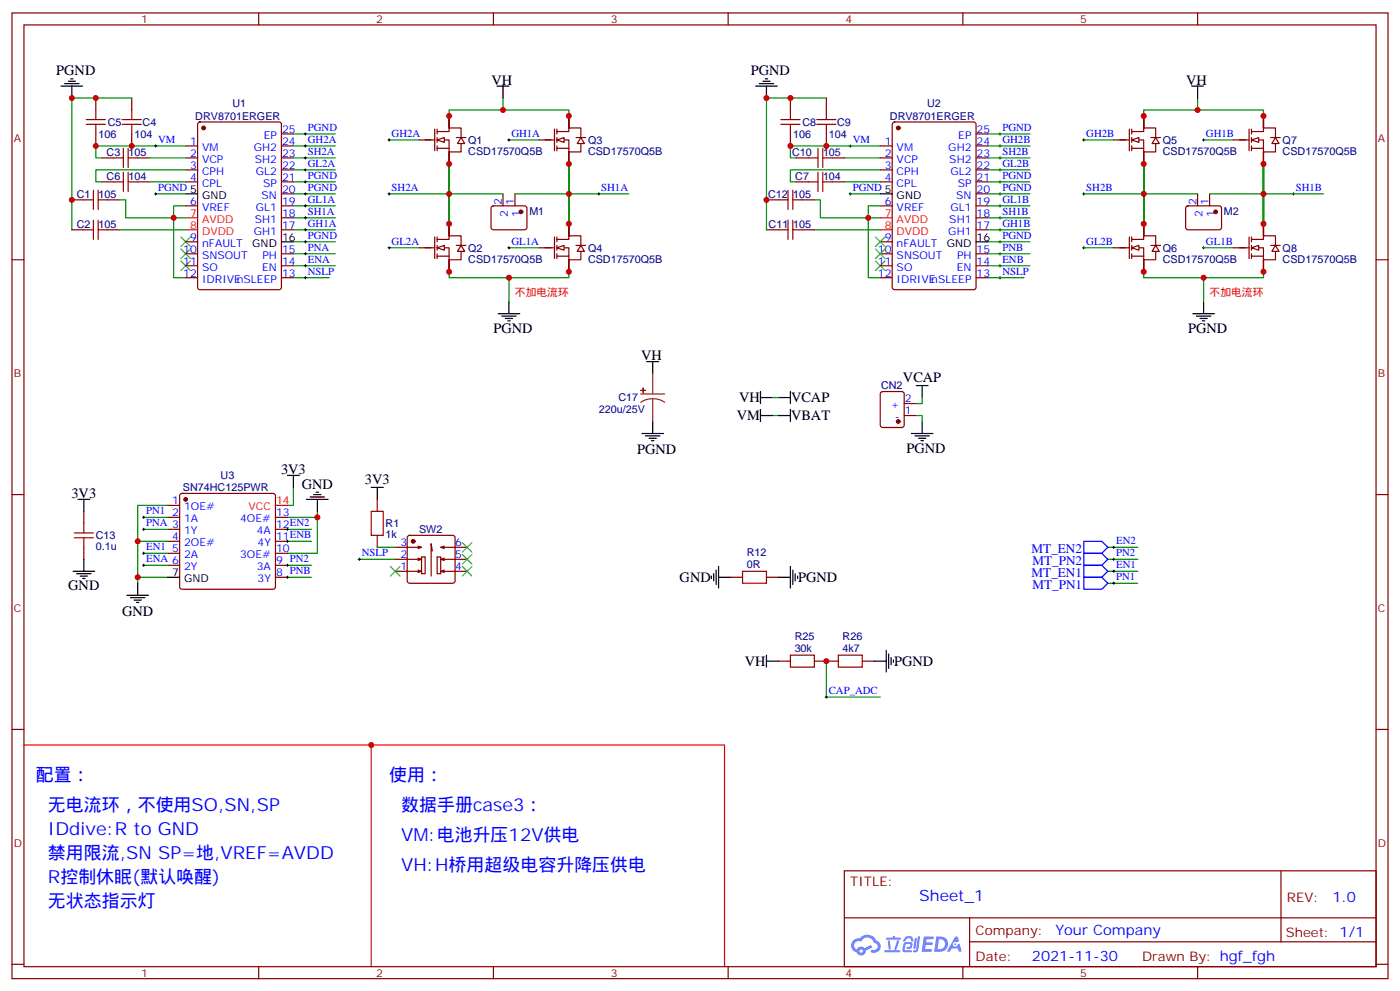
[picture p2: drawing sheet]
<svg xmlns="http://www.w3.org/2000/svg" width="412mm" height="292mm" viewBox="0 0 412 292" stroke-linecap="round" stroke-linejoin="round" font-family="sans-serif">
<g fill="none" stroke="#008700" stroke-width=".35">
<path d="M38.8 28.9h-17.6v38.8M86.4 39.4h12.4M132.3 34.1v-1.7h35.3v1.7M148.2 28.9v3.5M243.4 28.9h-17.6v38.8M291 39.4h12.4M336.9 34.1v-1.7h35.3v1.7M352.8 28.9v3.5M35.3 58.8h1.7v5.3h17.7M44.1 46.5h10.6M44.1 53.6h10.6M45.9 57.1h8.8"/>
<path d="M54.7 50h-26.5v3.6h1.8M54.7 43h-26.5v3.5h1.8M86.4 50h12.4M86.4 46.5h12.4M86.4 43h12.4M86.4 53.6h12.4M86.4 57.1h12.4M114.7 57.1h33.5M114.7 41.2h8.8M132.3 48.3v17.6M149.9 41.2h8.8M151.7 57.1h33.5"/>
<path d="M167.6 48.3v17.6M239.9 58.8h1.8v5.3h17.6M248.7 46.5h10.6M248.7 53.6h10.6M250.5 57.1h8.8M259.3 43h-26.5v3.5h1.8M259.3 50h-26.5v3.6h1.8M291 50h12.4M291 46.5h12.4M291 43h12.4M291 53.6h12.4M291 57.1h12.4"/>
<path d="M319.3 57.1h33.5M319.3 41.2h8.8M336.9 48.3v17.6M354.5 41.2h8.9M356.3 57.1h33.5M372.2 48.3v17.6M35.3 67.7h19.4M54.7 60.6h-3.5v21.2h3.5M86.4 78.2h12.4M86.4 74.7h12.4M86.4 71.2h12.4M86.4 67.7h12.4"/>
<path d="M86.4 64.1h12.4M86.4 60.6h12.4M114.7 73h8.8M149.9 73h8.8M239.9 67.7h19.4M259.3 60.6h-3.5v21.2h3.5M291 78.2h12.4M291 74.7h12.4M291 71.2h12.4M291 67.7h12.4M291 64.1h12.4M291 60.6h12.4"/>
<path d="M319.3 73h8.8M354.5 73h8.9M86.4 81.8h10.6M132.3 80v1.8h35.3v-1.8M149.9 81.8v7M291 81.8h10.6M336.9 80v1.8h35.3v-1.8M354.5 81.8v7M40.6 159.4h8.8M42.3 152.3h7.1M42.3 155.9h7.1M49.4 148.8h-8.8v22.9"/>
<path d="M84.7 152.3h8.8M84.7 155.9h7M84.7 159.4h7M86.4 143.5v5.3h-1.7M93.5 150.6v12.3h-8.8M40.6 170h8.8M42.3 162.9h7.1M42.3 166.4h7.1M84.7 170h7M84.7 166.4h7M105.8 164.7h10.6M326.3 161.1h8.8"/>
<path d="M326.3 164.7h8.8M326.3 168.2h8.8M326.3 171.7h8.8"/>
</g>
<g fill="none" stroke="#000" stroke-width=".29">
<path d="M89.6 39.4h.7M90 39.1v.7M294.2 39.4h.7M294.6 39.1v.7M45.5 43h.7M45.5 57.1h.7M45.9 42.6v.7M45.9 56.7v.7M89.6 43h.7M89.6 46.5h.7M89.6 50h.7M89.6 57.1h.7"/>
<path d="M89.6 53.6h.7M90 42.6v.7M90 46.1v.7M90 49.7v.7M90 53.2v.7M90 56.7v.7M114.3 57.1h.7M114.3 41.2h.7M114.7 40.9v.7M114.7 56.7v.7M149.6 41.2h.7M149.9 40.9v.7"/>
<path d="M176 57.1h.7M176.4 56.7v.7M250.1 43h.7M250.1 57.1h.7M250.5 42.6v.7M250.5 56.7v.7M294.2 43h.7M294.2 46.5h.7M294.2 50h.7M294.2 57.1h.7M294.2 53.6h.7M294.6 42.6v.7"/>
<path d="M294.6 46.1v.7M294.6 49.7v.7M294.6 53.2v.7M294.6 56.7v.7M318.9 57.1h.7M318.9 41.2h.7M319.3 40.9v.7M319.3 56.7v.7M354.2 41.2h.7M354.5 40.9v.7M380.6 57.1h.8M381 56.7v.7"/>
<path d="M89.6 67.7h.7M89.6 64.1h.7M89.6 60.6h.7M89.6 78.2h.7M89.6 74.7h.7M89.6 71.2h.7M90 60.3v.7M90 63.8v.7M90 67.3v.7M90 70.8v.7M90 74.4v.7M90 77.9v.7"/>
<path d="M114.3 73h.7M114.7 72.6v.7M149.6 73h.7M149.9 72.6v.7M294.2 67.7h.7M294.2 64.1h.7M294.2 60.6h.7M294.2 78.2h.7M294.2 74.7h.7M294.2 71.2h.7M294.6 60.3v.7M294.6 63.8v.7"/>
<path d="M294.6 67.3v.7M294.6 70.8v.7M294.6 74.4v.7M294.6 77.9v.7M318.9 73h.7M319.3 72.6v.7M354.2 73h.7M354.5 72.6v.7M89.6 81.8h.7M90 81.4v.7M294.2 81.8h.7M294.6 81.4v.7"/>
<path d="M42 155.9h.7M42 152.3h.7M42.3 152v.7M42.3 155.5v.7M84.3 155.9h.7M84.3 159.4h.7M84.7 155.5v.7M84.7 159v.7M42 166.4h.7M42 162.9h.7M42.3 162.6v.7M42.3 166.1v.7"/>
<path d="M84.3 166.4h.7M84.3 170h.7M84.7 166.1v.7M84.7 169.6v.7M105.5 164.7h.7M105.8 164.3v.7M327.7 171.7h.7M327.7 168.2h.7M327.7 164.7h.7M327.7 161.1h.7M328.1 160.8v.7M328.1 164.3v.7"/>
<path d="M328.1 167.9v.7M328.1 171.4v.7"/>
</g>
<g fill="none" stroke="#870000" stroke-width=".35">
<path d="M3.5 3.8h405.4v284.3h-405.4zM7.1 7.3h398.2v277.3h-398.2zM76.2 3.8v3.5M145.3 3.8v3.5M214.5 3.8v3.5M283.6 3.8v3.5M352.8 3.8v3.5M28.2 28.9v3.5M28.2 39.4v3.6M38.8 28.9v3.5M38.8 39.4v3.6M58.4 36.1l.5-.2h23.3l.6 .4 .1 48.3-.5 .6-23.5 .1-.6-.5-.1-48.2z"/>
<path d="M82.9 39.4h3.5M232.8 28.9v3.5M232.8 39.4v3.6M243.4 28.9v3.5M243.4 39.4v3.6M263.1 36.1l.4-.2h23.3l.7 .4v48.3l-.4 .6-23.6 .1-.6-.5-.1-48.2zM287.5 39.4h3.5M21.2 58.8h3.5M30 46.5h3.5M30 53.6h3.5M31.7 58.8h3.6M40.6 46.5h3.5"/>
<path d="M40.6 53.6h3.5M54.7 46.5h3.5M54.7 53.6h3.5M54.7 43h3.5M54.7 50h3.5M82.9 46.5h3.5M82.9 53.6h3.5M82.9 43h3.5M82.9 50h3.5M82.9 57.1h3.5M148.2 57.1v3.5M151.7 57.1v3.5"/>
<path d="M225.8 58.8h3.5M234.6 46.5h3.5M234.6 53.6h3.5M236.4 58.8h3.5M245.2 46.5h3.5M245.2 53.6h3.5M259.3 46.5h3.5M259.3 53.6h3.5M259.3 43h3.5M259.3 50h3.5M287.5 46.5h3.5M287.5 53.6h3.5"/>
<path d="M287.5 43h3.5M287.5 50h3.5M287.5 57.1h3.5M352.8 57.1v3.5M356.3 57.1v3.5M3.5 76.5h3.6M21.2 67.7h3.5M31.7 67.7h3.6M54.7 60.6h3.5M54.7 71.2h3.5M54.7 74.7h3.5M54.7 78.2h3.5"/>
<path d="M82.9 67.7h3.5M82.9 60.6h3.5M82.9 74.7h3.5M82.9 78.2h3.5M82.9 64.1h3.5M144.9 60.8l.4-.2 9.5 .1 .4 .6v5.9l-.7 .5-9.4-.1-.5-.6v-5.7zM225.8 67.7h3.5M236.4 67.7h3.5M259.3 60.6h3.5M259.3 71.2h3.5M259.3 74.7h3.5M259.3 78.2h3.5"/>
<path d="M287.5 67.7h3.5M287.5 60.6h3.5M287.5 74.7h3.5M287.5 78.2h3.5M287.5 64.1h3.5M349.5 60.8l.5-.2 9.4 .1 .4 .6v5.9l-.7 .5-9.4-.1-.5-.6v-5.7zM405.3 76.5h3.6M54.7 81.8h3.5M82.9 81.8h3.5M259.3 81.8h3.5M287.5 81.8h3.5M3.5 145.6h3.6"/>
<path d="M49.4 148.8h3.5M49.4 152.3h3.5M49.4 155.9h3.5M49.4 159.4h3.5M53.2 145.5l.4-.2h26.8l.5 .2 .2 .5v26.8l-.2 .5-.5 .2h-26.8l-.5-.2-.2-.5v-26.8zM81.1 152.3h3.6M81.1 155.9h3.6M81.1 159.4h3.6M405.3 145.6h3.6M49.4 162.9h3.5M49.4 166.4h3.5M81.1 162.9h3.6"/>
<path d="M81.1 166.4h3.6M81.1 170h3.6M3.5 214.8h3.6M405.3 214.8h3.6M248.7 256.4h156.6v28.2h-156.6zM377.3 256.4v20.9M248.7 270.2h156.5M285.6 277.3h119.6M285.6 270.2v14.2M3.5 283.9h3.6M76.2 284.6v3.5M145.3 284.6v3.5"/>
<path d="M214.5 284.6v3.5M283.6 284.6v3.5M352.8 284.6v3.5M405.3 283.9h3.6"/>
</g>
<g fill="#870000" stroke="#870000" stroke-width=".35">
<circle cx="358.1" cy="62.4" r=".53"/>
<circle cx="153.5" cy="62.4" r=".53"/>
<circle cx="264.6" cy="37.7" r=".53"/>
<circle cx="54.7" cy="147" r=".53"/>
<circle cx="60" cy="37.7" r=".53"/>
</g>
<path d="M53.3 76.8l2.8 2.9M53.3 69.8l2.8 2.8M53.3 73.3l2.8 2.8M56.1 76.8l-2.8 2.9M56.1 69.8l-2.8 2.8M56.1 73.3l-2.8 2.8M257.9 76.8l2.8 2.9M257.9 73.3l2.8 2.8M257.9 69.8l2.8 2.8M260.7 76.8l-2.8 2.9M260.7 73.3l-2.8 2.8M260.7 69.8l-2.8 2.8" fill="none" stroke="#3c3" stroke-width=".35"/>
<path d="M54.7 64.1h3.5M54.7 67.7h3.5M259.3 64.1h3.5M259.3 67.7h3.5M81.1 148.8h3.6M7.1 219.4h102.3v65.2M109.4 219.4h104v65.2" fill="none" stroke="#f00" stroke-width=".35"/>
<g fill="none" stroke="#000" stroke-width=".35">
<path d="M18 25.3h6.3M19 24.6h4.3M20.1 23.9h2.1M20.8 23.2h.7M21.2 25.3v3.6M146.4 25.3h3.5M148.2 25.3v3.6M222.6 25.3h6.4M223.7 24.6h4.2M224.7 23.9h2.1M225.4 23.2h.7M225.8 25.3v3.6"/>
<path d="M351 25.3h3.5M352.8 25.3v3.6M54.7 57.1h3.5M259.3 57.1h3.5M82.9 71.2h3.5M287.5 71.2h3.5M146.8 92.4h6.3M147.8 93.1h4.2M148.9 93.8h2.1M149.6 94.5h.7M149.9 88.8v3.6M351.4 92.4h6.3"/>
<path d="M352.4 93.1h4.3M353.5 93.8h2.1M354.2 94.5h.7M354.5 88.8v3.6M190.5 106.5h3.5M192.3 106.5v3.5M84.7 140h3.5M86.4 140v3.5M189.1 127.6h6.3M190.1 128.3h4.3M191.2 129h2.1M191.9 129.8h.7"/>
<path d="M192.3 124.1v3.5M90.3 147h6.4M91.4 146.3h4.2M92.4 145.6h2.1M93.1 144.9h.7M93.5 147v3.6M109.4 143.5h3.5M111.1 143.5v3.5M37.4 175.3h6.3M38.5 176h4.2M39.5 176.7h2.1M40.2 177.4h.7"/>
<path d="M40.6 171.7v3.6M49.4 170h3.5"/>
</g>
<g fill="none" stroke="#a10000" stroke-width=".35">
<path d="M25.4 36.6h5.6M25.4 35.2h5.6M28.2 32.4v2.8M28.2 36.6v2.8M36 36.6h5.6M36 35.2h5.6M38.8 32.4v2.8M38.8 36.6v2.8M230 36.6h5.7M230 35.2h5.7M232.8 32.4v2.8M232.8 36.6v2.8"/>
<path d="M240.6 36.6h5.6M240.6 35.2h5.6M243.4 32.4v2.8M243.4 36.6v2.8M24.7 58.8h2.8M27.5 56v5.7M28.9 58.8h2.8M28.9 56v5.7M33.5 46.5h2.8M33.5 53.6h2.8M36.3 43.7v5.6M36.3 50.7v5.7"/>
<path d="M37.7 46.5h2.9M37.7 53.6h2.9M37.7 43.7v5.6M37.7 50.7v5.7M229.3 58.8h2.8M232.1 56v5.7M233.5 58.8h2.9M233.5 56v5.7M238.1 46.5h2.8M238.1 53.6h2.8M240.9 43.7v5.6M240.9 50.7v5.7"/>
<path d="M242.4 46.5h2.8M242.4 43.7v5.6M242.4 50.7v5.7M242.4 53.6h2.8M24.7 67.7h2.8M27.5 64.8v5.7M28.9 67.7h2.8M28.9 64.8v5.7M229.3 67.7h2.8M232.1 64.8v5.7M233.5 64.8v5.7M233.5 67.7h2.9"/>
</g>
<g fill="#5487ff">
<path d="M272.1 275.7h2.6l.3 .2-.1 .6h-2l-.1 1h1.6l.4 .4-.4 .4h-1.7l-.2 1.1 1.8 .1 .3 .3-.2 .4h-2.9z"/>
<path d="M281.4 275.8h.7l.4 1.3-.7 .3a.74 .74 0 0 0-1.1 .3 .74 .74 0 0 0 .5 1.1 .74 .74 0 0 0 .9-.7l.5-.3 .7 2.4h-.9l-.2-1h-1.9l-.5 1h-.9z"/>
<path d="M269.5 276.2h.6l-.4 2.9a.31 .31 0 0 1-.3 .3 .31 .31 0 0 1-.3-.3z"/>
<path d="M270.4 275.7h.6l-.5 4a.89 .89 0 0 1-.7 .7 .89 .89 0 0 1-.9-.3l1-.5z"/>
<path d="M266.8 275.9l.6-.2 1.2 .1 .5 1.3-.6 .1-.4-.9-1 .1a.95 .95 0 0 1-1 .8l-.1-.2z"/>
<path d="M266.4 277.6l1.8-.2a1.04 1.04 0 0 1 .6 1.1 1.04 1.04 0 0 1-.8 .9h-.7a.29 .29 0 0 1-.3-.4 .29 .29 0 0 1 .3-.2h.7l.2-.8h-1.4l-.4 1.8h1.9a.29 .29 0 0 1 .3 .3 .29 .29 0 0 1-.3 .3h-2l-.4-.3 .2-2.1z"/>
<path d="M260.5 279.8h4.4a.3 .3 0 0 1 .3 .3 .3 .3 0 0 1-.3 .3h-4.3z"/>
<path d="M264.3 276.9h.6l-.5 1.6a1.02 1.02 0 0 1-.7 1.2l-.2-.3z"/>
<path d="M261.5 276.9h.6l.3 2.4-.3 .3-.3-.2z"/>
<path d="M261.1 276.1h1.9l.2-.5h.5l-.1 .5h1.5a.29 .29 0 0 1 .3 .3 .29 .29 0 0 1-.3 .3h-3.9z"/>
<path d="M275.8 275.7l-.6 4.5h1.4a2.27 2.27 0 0 0 2.7-2.3 2.27 2.27 0 0 0-2.7-2.2zM276.6 276.5a1.5 1.5 0 0 1 1.8 1.6 1.5 1.5 0 0 1-1.9 1.3h-.3z"/>
<path d="M251.4 276.9a2.09 2.09 0 0 0 1 3.5 1.37 1.37 0 0 0 1.5 .9 1.37 1.37 0 0 0 1.1-1.4l2-1-.5-.7-1.8 1a1.4 1.4 0 0 0-2.3 .4 1.32 1.32 0 0 1-.6-1.9 1.32 1.32 0 0 1 1.9-.4 2.02 2.02 0 0 1 2-1.3 2.02 2.02 0 0 1 1.8 1.6 1.09 1.09 0 0 1 1.1 1.4 1.09 1.09 0 0 1-1.6 .7 .41 .41 0 0 0-.5 .3 .41 .41 0 0 0 .4 .5 1.89 1.89 0 0 0 2.4-1.2 1.89 1.89 0 0 0-1.2-2.4 2.98 2.98 0 0 0-5-.6l-1 .1zM253.2 280a.52 .52 0 0 1 1 0 .52 .52 0 0 1-1 0z"/>
<circle cx="281.4" cy="278" r=".28"/>
</g>
<g fill="none" stroke="#870000" stroke-width=".35">
<path d="M128.1 38v6.4M128.8 38.7h3.5v-1h3.5v2.8M128.8 38v1.4M132.3 34.1v3.6M123.5 41.2h4.6M128.8 41.2h3.5v3.5h3.5v-2.4M128.8 40.5v1.4M128.8 43v1.4M128.8 43.7h3.5M132.3 44.7v3.6M134.4 40.5h2.8M259.5 115.5l.5-.2h5.6l.7 .4v9.5l-.4 .6-5.9 .1-.7-.5v-9.4z"/>
<path d="M266.3 118.8h3.6M266.3 122.3h3.6M24.7 150.6v3.5M111.1 147v3.6M111.1 157.6v3.5M120.2 157.8l.4-.2h12.7l.5 .2 .3 .5v12.7l-.3 .5-.5 .2h-12.7l-.4-.2-.3-.5v-12.7zM24.7 161.1v3.6M116.4 168.2h7.8l-1.1 .4M116.4 164.7h7.8l-1.1 .3M116.4 161.1h7.8l-1.1 .4M123.1 167.9l1.1 .3M123.1 164.3l1.1 .4"/>
<path d="M123.1 160.8l1.1 .3M124.2 164h1v4.9h-1zM127.4 162.2l-.4-2.1v9.5M128.8 164h1v4.9h-1zM130.9 167.9l-1.1 .3M130.9 164.3l-1.1 .4M130.9 160.8l-1.1 .3M137.6 168.2h-7.8l1.1 .4M137.6 164.7h-7.8l1.1 .3M137.6 161.1h-7.8l1.1 .4M215.2 170h3.5M225.8 170h3.5"/>
</g>
<g fill="#870000" stroke="#870000" stroke-width=".35">
<circle cx="121.7" cy="159.4" r=".53"/>
<circle cx="264.6" cy="124.1" r=".53"/>
</g>
<path d="M21.9 158.3h5.6M21.9 156.9h5.6M24.7 154.1v2.8M24.7 158.3v2.8M109.4 150.6h3.5v7h-3.5zM218.7 168.2h7.1v3.5h-7.1z" fill="none" stroke="#a10000" stroke-width=".35"/>
<path d="M227.5 117.1h1.8M271.6 117.1v1.7h-1.7M227.5 122.3h1.8M269.9 122.3h1.7v1.8M111.1 161.1h5.3" fill="none" stroke="#008700" stroke-width=".35"/>
<path d="M136.2 159.7l2.8 2.9M139 159.7l-2.8 2.9M115 166.8l2.8 2.8M117.8 166.8l-2.8 2.8M136.2 166.8l2.8 2.8M136.2 163.3l2.8 2.8M139 166.8l-2.8 2.8M139 163.3l-2.8 2.8" fill="none" stroke="#3c3" stroke-width=".35"/>
<g fill="none" stroke="#000" stroke-width=".35">
<path d="M224 117.1h3.5M224 115.3v3.5M229.3 117.1h3.5M232.8 115.3v3.5M269.9 113.5h3.5M271.6 113.5v3.6M224 120.6v3.5M224 122.3h3.5M229.3 122.3h3.5M232.8 120.6v3.5M268.5 127.6h6.3M269.5 128.3h4.3"/>
<path d="M270.6 129h2.1M271.3 129.8h.7M271.6 124.1v3.5M22.9 147h3.6M24.7 147v3.6M21.5 168.2h6.4M22.6 168.9h4.2M23.6 169.6h2.2M24.3 170.3h.7M24.7 164.7v3.5M209.5 169.6v.7M210.3 168.9v2.1"/>
<path d="M211 167.9v4.2M211.7 170h3.5M211.7 166.8v6.3M229.3 170h3.5M232.8 166.8v6.3M233.5 167.9v4.2M234.2 168.9v2.1M234.9 169.6v.7"/>
</g>
<path d="M319.3 159.4h5.3l1.7 1.7-1.7 1.8h-5.3zM319.3 170h5.3l1.7 1.7-1.7 1.8h-5.3zM319.3 166.4h5.3l1.7 1.8-1.7 1.8h-5.3zM319.3 162.9h5.3l1.7 1.8-1.7 1.7h-5.3z" fill="none" stroke="#00f" stroke-width=".35"/>
<path d="M188.7 116h7.1M192.3 117.4l1.8 .2 1.7 .9M192.3 117.4l-1.9 .2-1.7 .9M192.3 110v6M192.3 117.4v6.7" fill="none" stroke="#8c2424" stroke-width=".35"/>
<g fill="#8c2424" stroke="#8c2424" stroke-width=".35">
<path d="M188.7 114.9l1.4 .1z"/>
<path d="M189.4 114.2l.1 1.4z"/>
</g>
<g fill="#fff" stroke="#870000" stroke-width=".35">
<path d="M135.8 40.5l1.1 1.8h-2.1z"/>
<path d="M128.8 41.2l2.1-.7v1.4z"/>
</g>
<g fill="none" stroke="#870000" stroke-width=".35">
<path d="M132.3 34.1v3.6M132.3 44.7v3.6M123.5 73h4.6M128.1 69.8v6.3M128.8 73h3.5v3.5h3.5v-2.5M128.8 70.5h3.5v-1.1h3.5v2.8M128.8 69.8v1.4M128.8 72.2v1.5M128.8 74.7v1.4M128.8 75.4h3.5M132.3 65.9v3.5M132.3 76.5v3.5"/>
<path d="M134.4 72.2h2.8"/>
</g>
<g fill="#fff" stroke="#870000" stroke-width=".35">
<path d="M135.8 72.2l1.1 1.8h-2.1z"/>
<path d="M128.8 73l2.1-.8v1.5z"/>
</g>
<g fill="none" stroke="#870000" stroke-width=".35">
<path d="M163.3 38v6.4M164 38.7h3.6v-1h3.5v2.8M164 38v1.4M167.6 34.1v3.6M158.7 41.2h4.6M164 41.2h3.6v3.5h3.5v-2.4M164 40.5v1.4M164 43v1.4M164 43.7h3.6M167.6 44.7v3.6M169.7 40.5h2.8M132.3 65.9v3.5"/>
<path d="M132.3 76.5v3.5"/>
</g>
<g fill="#fff" stroke="#870000" stroke-width=".35">
<path d="M171.1 40.5l1.1 1.8h-2.2z"/>
<path d="M164 41.2l2.2-.7v1.4z"/>
</g>
<g fill="none" stroke="#870000" stroke-width=".35">
<path d="M167.6 34.1v3.6M167.6 44.7v3.6M158.7 73h4.6M163.3 69.8v6.3M164 73h3.6v3.5h3.5v-2.5M164 70.5h3.6v-1.1h3.5v2.8M164 69.8v1.4M164 72.2v1.5M164 74.7v1.4M164 75.4h3.6M167.6 65.9v3.5M167.6 76.5v3.5"/>
<path d="M169.7 72.2h2.8"/>
</g>
<g fill="#fff" stroke="#870000" stroke-width=".35">
<path d="M171.1 72.2l1.1 1.8h-2.2z"/>
<path d="M164 73l2.2-.8v1.5z"/>
</g>
<g fill="none" stroke="#870000" stroke-width=".35">
<path d="M332.7 38v6.4M333.4 38.7h3.5v-1h3.5v2.8M333.4 38v1.4M336.9 34.1v3.6M328.1 41.2h4.6M333.4 41.2h3.5v3.5h3.5v-2.4M333.4 40.5v1.4M333.4 43v1.4M333.4 43.7h3.5M336.9 44.7v3.6M339 40.5h2.8M167.6 65.9v3.5"/>
<path d="M167.6 76.5v3.5"/>
</g>
<g fill="#fff" stroke="#870000" stroke-width=".35">
<path d="M340.4 40.5l1.1 1.8h-2.1z"/>
<path d="M333.4 41.2l2.1-.7v1.4z"/>
</g>
<g fill="none" stroke="#870000" stroke-width=".35">
<path d="M336.9 34.1v3.6M336.9 44.7v3.6M328.1 73h4.6M332.7 69.8v6.3M333.4 73h3.5v3.5h3.5v-2.5M333.4 70.5h3.5v-1.1h3.5v2.8M333.4 69.8v1.4M333.4 72.2v1.5M333.4 74.7v1.4M333.4 75.4h3.5M336.9 65.9v3.5M336.9 76.5v3.5"/>
<path d="M339 72.2h2.8"/>
</g>
<g fill="#fff" stroke="#870000" stroke-width=".35">
<path d="M340.4 72.2l1.1 1.8h-2.1z"/>
<path d="M333.4 73l2.1-.8v1.5z"/>
</g>
<g fill="none" stroke="#870000" stroke-width=".35">
<path d="M367.9 38v6.4M368.7 38.7h3.5v-1h3.5v2.8M368.7 38v1.4M372.2 34.1v3.6M363.4 41.2h4.5M368.7 41.2h3.5v3.5h3.5v-2.4M368.7 40.5v1.4M368.7 43v1.4M368.7 43.7h3.5M372.2 44.7v3.6M374.3 40.5h2.8M336.9 65.9v3.5"/>
<path d="M336.9 76.5v3.5"/>
</g>
<g fill="#fff" stroke="#870000" stroke-width=".35">
<path d="M375.7 40.5l1.1 1.8h-2.2z"/>
<path d="M368.7 41.2l2.1-.7v1.4z"/>
</g>
<g fill="none" stroke="#870000" stroke-width=".35">
<path d="M372.2 34.1v3.6M372.2 44.7v3.6M363.4 73h4.5M367.9 69.8v6.3M368.7 73h3.5v3.5h3.5v-2.5M368.7 70.5h3.5v-1.1h3.5v2.8M368.7 69.8v1.4M368.7 72.2v1.5M368.7 74.7v1.4M368.7 75.4h3.5M372.2 65.9v3.5M372.2 76.5v3.5"/>
<path d="M374.3 72.2h2.8"/>
</g>
<g fill="#fff" stroke="#870000" stroke-width=".35">
<path d="M375.7 72.2l1.1 1.8h-2.2z"/>
<path d="M368.7 73l2.1-.8v1.5z"/>
</g>
<path d="M372.2 65.9v3.5M372.2 76.5v3.5M229.3 194.7h3.5M239.9 194.7h7M254 194.7h3.5" fill="none" stroke="#870000" stroke-width=".35"/>
<path d="M232.8 192.9h7.1v3.5h-7.1zM246.9 192.9h7.1v3.5h-7.1z" fill="none" stroke="#a10000" stroke-width=".35"/>
<path d="M225.8 194.7h3.5M225.8 192.9v3.5M257.5 194.7h3.6M261.1 191.5v6.3M261.8 192.5v4.3M262.5 193.6v2.1M263.2 194.3v.7" fill="none" stroke="#000" stroke-width=".35"/>
<path d="M243.4 194.7v10.5h15.9" fill="none" stroke="#008700" stroke-width=".35"/>
<path d="M243.1 205.2h.7M243.4 204.9v.7" fill="none" stroke="#000" stroke-width=".29"/>
<g fill="#c00">
<circle cx="109.4" cy="219.4" r=".88"/>
<circle cx="243.4" cy="43" r=".88"/>
<circle cx="232.8" cy="28.9" r=".88"/>
<circle cx="225.8" cy="28.9" r=".88"/>
<circle cx="225.8" cy="58.8" r=".88"/>
<circle cx="336.9" cy="48.3" r=".88"/>
<circle cx="336.9" cy="65.9" r=".88"/>
<circle cx="372.2" cy="48.3" r=".88"/>
<circle cx="372.2" cy="65.9" r=".88"/>
<circle cx="336.9" cy="57.1" r=".88"/>
<circle cx="372.2" cy="57.1" r=".88"/>
<circle cx="352.8" cy="32.4" r=".88"/>
<circle cx="354.5" cy="81.8" r=".88"/>
<circle cx="255.8" cy="64.1" r=".88"/>
<circle cx="232.8" cy="43" r=".88"/>
<circle cx="93.5" cy="152.3" r=".88"/>
<circle cx="40.6" cy="159.4" r=".88"/>
<circle cx="40.6" cy="170" r=".88"/>
<circle cx="28.2" cy="43" r=".88"/>
<circle cx="51.2" cy="64.1" r=".88"/>
<circle cx="149.9" cy="81.8" r=".88"/>
<circle cx="148.2" cy="32.4" r=".88"/>
<circle cx="167.6" cy="57.1" r=".88"/>
<circle cx="132.3" cy="57.1" r=".88"/>
<circle cx="167.6" cy="65.9" r=".88"/>
<circle cx="167.6" cy="48.3" r=".88"/>
<circle cx="132.3" cy="65.9" r=".88"/>
<circle cx="132.3" cy="48.3" r=".88"/>
<circle cx="21.2" cy="58.8" r=".88"/>
<circle cx="21.2" cy="28.9" r=".88"/>
<circle cx="28.2" cy="28.9" r=".88"/>
<circle cx="38.8" cy="43" r=".88"/>
<circle cx="132.3" cy="34.1" r=".88"/>
<circle cx="132.3" cy="80" r=".88"/>
<circle cx="167.6" cy="34.1" r=".88"/>
<circle cx="167.6" cy="80" r=".88"/>
<circle cx="336.9" cy="34.1" r=".88"/>
<circle cx="336.9" cy="80" r=".88"/>
<circle cx="372.2" cy="34.1" r=".88"/>
<circle cx="372.2" cy="80" r=".88"/>
<circle cx="243.4" cy="194.7" r=".88"/>
</g>
<g font-size="5.3" fill="#00f">
<text x="10.6" y="229.9">配置：</text>
<text x="114.7" y="229.9">使用：</text>
<text x="14.1" y="238.8">无电流环，不使用SO,SN,SP</text>
<text x="118.2" y="238.8">数据手册case3：</text>
<text x="14.1" y="245.8">IDdive:R to GND</text>
<text x="118.2" y="247.6">VM:电池升压12V供电</text>
<text x="14.1" y="252.9">禁用限流,SN SP=地,VREF=AVDD</text>
<text x="118.2" y="256.4">VH:H桥用超级电容升降压供电</text>
<text x="14.1" y="259.9">R控制休眠(默认唤醒)</text>
<text x="14.1" y="267">无状态指示灯</text>
</g>
<text font-size="4.6" fill="#00f" x="270.8" y="265.4">Sheet_1</text>
<g font-size="4.2">
<text x="16.6" y="22.1">PGND</text>
<text x="221.2" y="22.1">PGND</text>
<text x="144.8" y="25">VH</text>
<text x="349.4" y="25">VH</text>
<text x="145.3" y="98">PGND</text>
<text x="350" y="98">PGND</text>
<text x="188.9" y="106.1">VH</text>
<text x="266" y="112.4">VCAP</text>
<text x="217.7" y="118.4">VH</text>
<text x="233" y="118.4">VCAP</text>
<text x="217.1" y="123.8">VM</text>
<text x="233" y="123.7">VBAT</text>
<text x="187.7" y="133.7">PGND</text>
<text x="267.1" y="133.3">PGND</text>
<text x="82.8" y="139.7">3V3</text>
<text x="88.9" y="143.8">GND</text>
<text x="107.5" y="142.4">3V3</text>
<text x="21.1" y="146.7">3V3</text>
<text x="20.1" y="173.8">GND</text>
<text x="200.2" y="171.4">GND</text>
<text x="235.1" y="171.4">PGND</text>
<text x="36" y="181.3">GND</text>
<text x="219.4" y="196.1">VH</text>
<text x="263.3" y="196.1">PGND</text>
</g>
<g font-size="4.2" fill="#00f">
<text x="392.5" y="265.7">1.0</text>
<text x="310.9" y="275.2">Your Company</text>
<text x="304" y="283">2021-11-30</text>
</g>
<g font-size="3.9" fill="#00f">
<text x="303.9" y="162.9">MT_EN2</text>
<text x="304.1" y="166.4">MT_PN2</text>
<text x="303.9" y="170">MT_EN1</text>
<text x="304.1" y="173.5">MT_PN1</text>
</g>
<g font-size="3.9" fill="#800">
<text x="250.5" y="261">TITLE:</text>
<text x="379.1" y="265.7">REV:</text>
<text x="287.4" y="275.2">Company:</text>
<text x="378.7" y="275.8">Sheet: 1/1</text>
<text x="287.4" y="282.9">Date:</text>
<text x="336.4" y="282.9">Drawn By: hgf_fgh</text>
</g>
<g font-size="3.2" fill="#800">
<text x="41.6" y="6.8">1</text>
<text x="110.8" y="6.8">2</text>
<text x="179.9" y="6.8">3</text>
<text x="249.1" y="6.8">4</text>
<text x="318.2" y="6.8">5</text>
<text x="4.1" y="41.9">A</text>
<text x="405.9" y="41.9">A</text>
<text x="4.1" y="111.1">B</text>
<text x="405.9" y="111.1">B</text>
<text x="4.1" y="180.2">C</text>
<text x="405.9" y="180.2">C</text>
<text x="4.1" y="249.3">D</text>
<text x="405.9" y="249.3">D</text>
<text x="41.6" y="287.6">1</text>
<text x="110.8" y="287.6">2</text>
<text x="179.9" y="287.6">3</text>
<text x="249.1" y="287.6">4</text>
<text x="318.2" y="287.6">5</text>
</g>
<g font-size="3.2" fill="#000080">
<text x="57.5" y="35.3">DRV8701ERGER</text>
<text x="68.5" y="31.5">U1</text>
<text x="262.1" y="35.3">DRV8701ERGER</text>
<text x="273.1" y="31.5">U2</text>
<text x="29" y="40.6">106</text>
<text x="31.7" y="37">C5</text>
<text x="39.6" y="40.6">104</text>
<text x="42" y="37.1">C4</text>
<text x="233.6" y="40.6">106</text>
<text x="236.4" y="37">C8</text>
<text x="244.2" y="40.6">104</text>
<text x="246.6" y="37.1">C9</text>
<text x="31.4" y="45.9">C3</text>
<text x="37.8" y="45.9">105</text>
<text x="137.9" y="45.6">CSD17570Q5B</text>
<text x="137.9" y="42.3">Q1</text>
<text x="173.2" y="45.6">CSD17570Q5B</text>
<text x="173.2" y="42.3">Q3</text>
<text x="233.3" y="45.9">C10</text>
<text x="242.4" y="45.9">105</text>
<text x="342.5" y="45.6">CSD17570Q5B</text>
<text x="342.5" y="42.3">Q5</text>
<text x="377.8" y="45.6">CSD17570Q5B</text>
<text x="377.8" y="42.3">Q7</text>
<text x="31.4" y="52.9">C6</text>
<text x="37.8" y="52.9">104</text>
<text x="234.3" y="52.9">C7</text>
<text x="242.4" y="52.9">104</text>
<text x="22.6" y="58.2">C1</text>
<text x="29" y="58.2">105</text>
<text x="226.3" y="58.2">C12</text>
<text x="233.6" y="58.2">105</text>
<text x="155.9" y="63.3">M1</text>
<text x="360.5" y="63.3">M2</text>
<text x="22.6" y="67">C2</text>
<text x="29" y="67">105</text>
<text x="226.4" y="67">C11</text>
<text x="233.6" y="67">105</text>
<text x="137.9" y="77.3">CSD17570Q5B</text>
<text x="137.9" y="74.1">Q2</text>
<text x="173.2" y="77.3">CSD17570Q5B</text>
<text x="173.2" y="74.1">Q4</text>
<text x="342.5" y="77.3">CSD17570Q5B</text>
<text x="342.5" y="74.1">Q6</text>
<text x="377.8" y="77.3">CSD17570Q5B</text>
<text x="377.8" y="74.1">Q8</text>
<text x="182.2" y="118.2">C17</text>
<text x="259.5" y="114.7">CN2</text>
<text x="176.4" y="121.7">220u/25V</text>
<text x="65" y="140.9">U3</text>
<text x="53.9" y="144.7">SN74HC125PWR</text>
<text x="113.6" y="155.2">R1</text>
<text x="28.2" y="161.9">0.1u</text>
<text x="28.2" y="158.8">C13</text>
<text x="113.6" y="158.4">1k</text>
<text x="123.4" y="157">SW2</text>
<text x="220" y="167.1">0R</text>
<text x="220" y="163.8">R12</text>
<text x="234.1" y="191.8">30k</text>
<text x="234.1" y="188.5">R25</text>
<text x="248.2" y="191.8">4k7</text>
<text x="248.2" y="188.5">R26</text>
</g>
<g font-size="3.2" fill="#00f">
<text x="77.7" y="40.9">EP</text>
<text x="83.1" y="39.1">25</text>
<text x="90.7" y="38.6">PGND</text>
<text x="115.4" y="40.3">GH2A</text>
<text x="150.6" y="40.3">GH1A</text>
<text x="282.3" y="40.9">EP</text>
<text x="287.7" y="39.1">25</text>
<text x="295.3" y="38.6">PGND</text>
<text x="320" y="40.3">GH2B</text>
<text x="355.2" y="40.3">GH1B</text>
<text x="46.6" y="42.1">VM</text>
<text x="56" y="42.6">1</text>
<text x="56" y="46.1">2</text>
<text x="59.5" y="44.4">VM</text>
<text x="59.5" y="47.9">VCP</text>
<text x="74.7" y="44.4">GH2</text>
<text x="75" y="47.9">SH2</text>
<text x="83.1" y="46.1">23</text>
<text x="83.1" y="42.6">24</text>
<text x="90.7" y="45.6">SH2A</text>
<text x="90.7" y="42.1">GH2A</text>
<text x="251.2" y="42.1">VM</text>
<text x="260.6" y="42.6">1</text>
<text x="260.6" y="46.1">2</text>
<text x="264.1" y="44.4">VM</text>
<text x="264.1" y="47.9">VCP</text>
<text x="279.3" y="44.4">GH2</text>
<text x="279.6" y="47.9">SH2</text>
<text x="287.7" y="46.1">23</text>
<text x="287.7" y="42.6">24</text>
<text x="295.3" y="42.1">GH2B</text>
<text x="295.3" y="45.6">SH2B</text>
<text x="56" y="49.7">3</text>
<text x="56" y="53.2">4</text>
<text x="59.5" y="51.4">CPH</text>
<text x="75.4" y="51.4">GL2</text>
<text x="83.1" y="53.2">21</text>
<text x="83.1" y="49.7">22</text>
<text x="90.7" y="52.7">PGND</text>
<text x="90.7" y="49.1">GL2A</text>
<text x="260.6" y="49.7">3</text>
<text x="260.6" y="53.2">4</text>
<text x="264.1" y="51.4">CPH</text>
<text x="280" y="51.4">GL2</text>
<text x="287.7" y="53.2">21</text>
<text x="287.7" y="49.7">22</text>
<text x="295.3" y="49.1">GL2B</text>
<text x="295.3" y="52.7">PGND</text>
<text x="46.6" y="56.2">PGND 5</text>
<text x="59.5" y="55">CPL</text>
<text x="77.1" y="58.5">SN</text>
<text x="77.5" y="55">SP</text>
<text x="83.1" y="56.7">20</text>
<text x="90.7" y="56.2">PGND</text>
<text x="90.7" y="59.7">GL1A</text>
<text x="115.4" y="56.2">SH2A</text>
<text x="177.1" y="56.2">SH1A</text>
<text x="251.2" y="56.2">PGND 5</text>
<text x="264.1" y="55">CPL</text>
<text x="281.7" y="58.5">SN</text>
<text x="282.1" y="55">SP</text>
<text x="287.7" y="56.7">20</text>
<text x="295.3" y="59.7">GL1B</text>
<text x="295.3" y="56.2">PGND</text>
<text x="320" y="56.2">SH2B</text>
<text x="381.7" y="56.2">SH1B</text>
<text x="56" y="60.3">6</text>
<text x="59.5" y="62">VREF</text>
<text x="75" y="65.5">SH1</text>
<text x="75.4" y="62">GL1</text>
<text x="83.1" y="63.8">18</text>
<text x="83.1" y="60.3">19</text>
<text x="90.7" y="63.3">SH1A</text>
<text x="147.8" y="60.4" transform="rotate(-90 147.8 60.4)">2</text>
<text x="149.6" y="63.9" transform="rotate(-90 149.6 63.9)">2</text>
<text x="151.3" y="60.4" transform="rotate(-90 151.3 60.4)">1</text>
<text x="153.1" y="63.9" transform="rotate(-90 153.1 63.9)">1</text>
<text x="260.6" y="60.3">6</text>
<text x="264.1" y="62">VREF</text>
<text x="279.6" y="65.5">SH1</text>
<text x="280" y="62">GL1</text>
<text x="287.7" y="63.8">18</text>
<text x="287.7" y="60.3">19</text>
<text x="295.3" y="63.3">SH1B</text>
<text x="352.4" y="60.4" transform="rotate(-90 352.4 60.4)">2</text>
<text x="354.2" y="63.9" transform="rotate(-90 354.2 63.9)">2</text>
<text x="356" y="60.4" transform="rotate(-90 356 60.4)">1</text>
<text x="357.7" y="63.9" transform="rotate(-90 357.7 63.9)">1</text>
<text x="56" y="70.8">9</text>
<text x="74.7" y="69.1">GH1</text>
<text x="83.1" y="67.3">17</text>
<text x="90.7" y="70.3">PGND</text>
<text x="90.7" y="66.8">GH1A</text>
<text x="260.6" y="70.8">9</text>
<text x="279.3" y="69.1">GH1</text>
<text x="287.7" y="67.3">17</text>
<text x="295.3" y="66.8">GH1B</text>
<text x="295.3" y="70.3">PGND</text>
<text x="54" y="74.4">10</text>
<text x="54" y="77.9">11</text>
<text x="59.5" y="72.6">nFAULT</text>
<text x="59.5" y="76.1">SNSOUT</text>
<text x="77.3" y="76.1">PH</text>
<text x="83.1" y="77.9">14</text>
<text x="83.1" y="74.4">15</text>
<text x="90.7" y="73.8">PNA</text>
<text x="90.7" y="77.4">ENA</text>
<text x="115.4" y="72.1">GL2A</text>
<text x="150.6" y="72.1">GL1A</text>
<text x="258.6" y="74.4">10</text>
<text x="258.6" y="77.9">11</text>
<text x="264.1" y="72.6">nFAULT</text>
<text x="264.1" y="76.1">SNSOUT</text>
<text x="281.9" y="76.1">PH</text>
<text x="287.7" y="77.9">14</text>
<text x="287.7" y="74.4">15</text>
<text x="295.3" y="77.4">ENB</text>
<text x="295.3" y="73.8">PNB</text>
<text x="320" y="72.1">GL2B</text>
<text x="355.2" y="72.1">GL1B</text>
<text x="54" y="81.4">12</text>
<text x="59.5" y="79.7">SO</text>
<text x="59.5" y="83.2">IDRIVEnSLEEP</text>
<text x="77.2" y="79.7">EN</text>
<text x="83.1" y="81.4">13</text>
<text x="90.7" y="80.9">NSLP</text>
<text x="258.6" y="81.4">12</text>
<text x="264.1" y="79.7">SO</text>
<text x="264.1" y="83.2">IDRIVEnSLEEP</text>
<text x="281.8" y="79.7">EN</text>
<text x="287.7" y="81.4">13</text>
<text x="295.3" y="80.9">NSLP</text>
<text x="266.5" y="118.5">2</text>
<text x="262.4" y="120.2">+</text>
<text x="263.6" y="123.8">-</text>
<text x="266.5" y="122">1</text>
<text x="50.7" y="148.4">1</text>
<text x="43" y="151.4">PN1</text>
<text x="43" y="155">PNA 3</text>
<text x="50.7" y="152">2</text>
<text x="54.2" y="150.2">1OE#</text>
<text x="54.2" y="153.7">1A</text>
<text x="70.7" y="153.7">4OE#</text>
<text x="81.3" y="155.5">12EN2</text>
<text x="81.3" y="152">13</text>
<text x="50.7" y="159">4</text>
<text x="54.2" y="157.3">1Y</text>
<text x="54.2" y="160.8">2OE#</text>
<text x="75.6" y="157.3">4A</text>
<text x="75.9" y="160.8">4Y</text>
<text x="81.3" y="159">11ENB</text>
<text x="117.9" y="160.8">3</text>
<text x="134.1" y="160.8">6</text>
<text x="328.8" y="160.3">EN2</text>
<text x="43" y="162">EN1</text>
<text x="43" y="165.6">ENA 6</text>
<text x="50.7" y="162.6">5</text>
<text x="54.2" y="164.3">2A</text>
<text x="54.2" y="167.9">2Y</text>
<text x="70.7" y="164.3">3OE#</text>
<text x="75.6" y="167.9">3A</text>
<text x="81.3" y="166.1">9 PN2</text>
<text x="81.3" y="162.6">10</text>
<text x="106.5" y="163.8">NSLP</text>
<text x="117.9" y="167.9">1</text>
<text x="117.9" y="164.3">2</text>
<text x="134.1" y="167.9">4</text>
<text x="134.1" y="164.3">5</text>
<text x="328.8" y="167.3">EN1</text>
<text x="328.8" y="163.8">PN2</text>
<text x="75.9" y="171.4">3Y</text>
<text x="81.3" y="169.6">8 PNB</text>
<text x="328.8" y="170.9">PN1</text>
<text x="244.1" y="204.4">CAP_ADC</text>
</g>
<g font-size="3.2">
<text x="59.5" y="58.5">GND</text>
<text x="264.1" y="58.5">GND</text>
<text x="83.1" y="70.8">16</text>
<text x="287.7" y="70.8">16</text>
<text x="74.3" y="72.6">GND</text>
<text x="278.9" y="72.6">GND</text>
<text x="50.7" y="169.6">7</text>
<text x="54.2" y="171.4">GND</text>
</g>
<g font-size="3.2" fill="#f00">
<text x="56" y="63.8">7</text>
<text x="59.5" y="65.5">AVDD</text>
<text x="260.6" y="63.8">7</text>
<text x="264.1" y="65.5">AVDD</text>
<text x="56" y="67.3">8</text>
<text x="59.5" y="69.1">DVDD</text>
<text x="260.6" y="67.3">8</text>
<text x="264.1" y="69.1">DVDD</text>
<text x="151.7" y="87.1">不加电流环</text>
<text x="356.3" y="87.1">不加电流环</text>
<text x="81.3" y="148.4">14</text>
<text x="73.2" y="150.2">VCC</text>
</g>
</svg>
